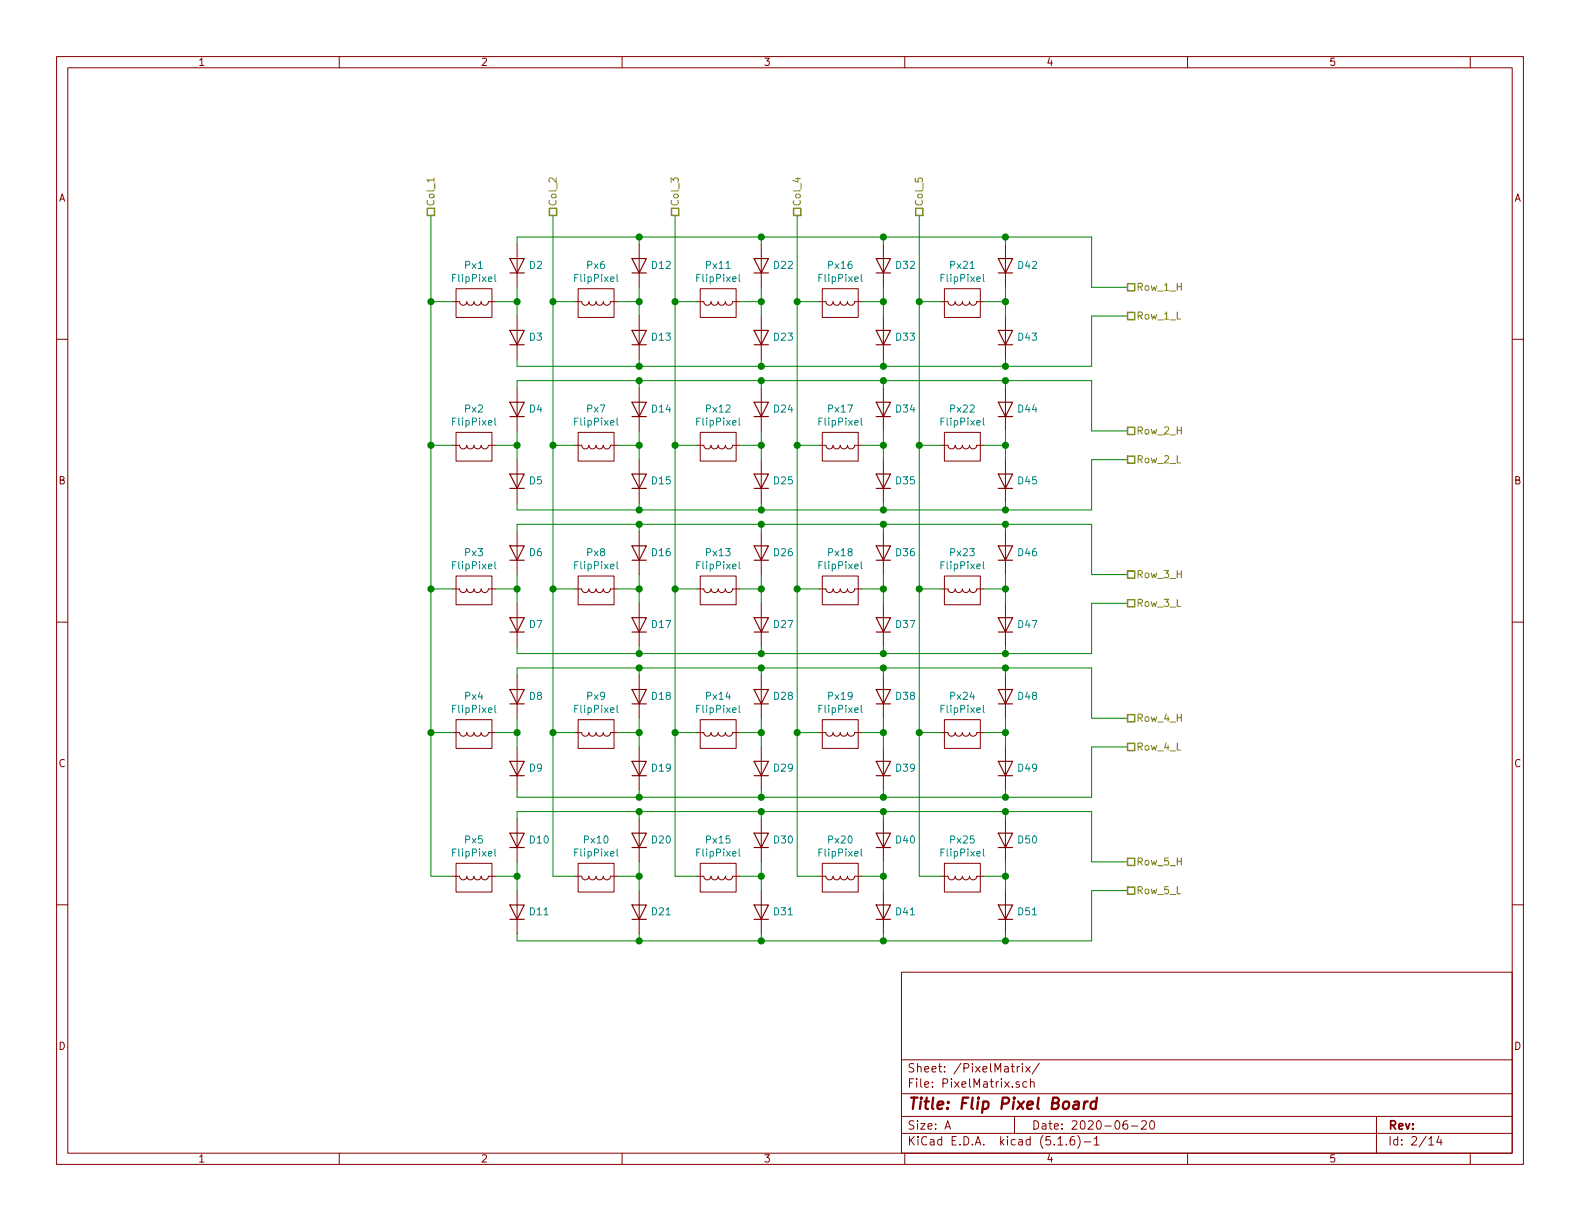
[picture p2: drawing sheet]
<svg xmlns="http://www.w3.org/2000/svg" width="279mm" height="216mm" viewBox="0 0 279 216" stroke-linecap="round" stroke-linejoin="round" font-family="sans-serif">
<g fill="none" stroke="#840000" stroke-width=".18">
<path d="M10 10h259.4v195.9h-259.4zM12 12h255.4v191.9h-255.4zM60 10v2M110 10v2M160 10v2M210 10v2M260 10v2M10 60h2M80 53.3h1.3a.63 .63 0 0 0 .6 .7 .63 .63 0 0 0 .6-.7 .63 .63 0 0 0 .7 .7 .63 .63 0 0 0 .6-.7 .63 .63 0 0 0 .7 .7 .63 .63 0 0 0 .6-.7 .63 .63 0 0 0 .6 .7 .63 .63 0 0 0 .7-.7h1.2M80.6 51.1h6.4v5h-6.4zM91.4 43.2v7.6M91.4 55.9v7.6"/>
<path d="M101.6 53.3h1.3a.63 .63 0 0 0 .6 .7 .63 .63 0 0 0 .6-.7 .63 .63 0 0 0 .7 .7 .63 .63 0 0 0 .6-.7 .63 .63 0 0 0 .6 .7 .63 .63 0 0 0 .7-.7 .63 .63 0 0 0 .6 .7 .63 .63 0 0 0 .6-.7h1.3M102.2 51.1h6.4v5h-6.4zM113 43.2v7.6M113 55.9v7.6M123.2 53.3h1.3a.63 .63 0 0 0 .6 .7 .63 .63 0 0 0 .6-.7 .63 .63 0 0 0 .7 .7 .63 .63 0 0 0 .6-.7 .63 .63 0 0 0 .6 .7 .63 .63 0 0 0 .7-.7 .63 .63 0 0 0 .6 .7 .63 .63 0 0 0 .6-.7h1.3M123.8 51.1h6.4v5h-6.4zM134.6 43.2v7.6M134.6 55.9v7.6M144.8 53.3h1.2a.63 .63 0 0 0 .7 .7 .63 .63 0 0 0 .6-.7 .63 .63 0 0 0 .7 .7 .63 .63 0 0 0 .6-.7 .63 .63 0 0 0 .6 .7 .63 .63 0 0 0 .7-.7 .63 .63 0 0 0 .6 .7 .63 .63 0 0 0 .6-.7h1.3M145.4 51.1h6.4v5h-6.4zM156.2 43.2v7.6M156.2 55.9v7.6"/>
<path d="M166.4 53.3h1.2a.63 .63 0 0 0 .7 .7 .63 .63 0 0 0 .6-.7 .63 .63 0 0 0 .6 .7 .63 .63 0 0 0 .7-.7 .63 .63 0 0 0 .6 .7 .63 .63 0 0 0 .6-.7 .63 .63 0 0 0 .7 .7 .63 .63 0 0 0 .6-.7h1.3M167 51.1h6.4v5h-6.4zM177.8 43.2v7.6M177.8 55.9v7.6M267.4 60h2M80 78.7h1.3a.63 .63 0 0 0 .6 .7 .63 .63 0 0 0 .6-.7 .63 .63 0 0 0 .7 .7 .63 .63 0 0 0 .6-.7 .63 .63 0 0 0 .7 .7 .63 .63 0 0 0 .6-.7 .63 .63 0 0 0 .6 .7 .63 .63 0 0 0 .7-.7h1.2M80.6 76.5h6.4v5h-6.4zM91.4 68.6v7.6M101.6 78.7h1.3a.63 .63 0 0 0 .6 .7 .63 .63 0 0 0 .6-.7 .63 .63 0 0 0 .7 .7 .63 .63 0 0 0 .6-.7 .63 .63 0 0 0 .6 .7 .63 .63 0 0 0 .7-.7 .63 .63 0 0 0 .6 .7 .63 .63 0 0 0 .6-.7h1.3M102.2 76.5h6.4v5h-6.4zM113 68.6v7.6M123.2 78.7h1.3a.63 .63 0 0 0 .6 .7 .63 .63 0 0 0 .6-.7 .63 .63 0 0 0 .7 .7 .63 .63 0 0 0 .6-.7 .63 .63 0 0 0 .6 .7 .63 .63 0 0 0 .7-.7 .63 .63 0 0 0 .6 .7 .63 .63 0 0 0 .6-.7h1.3"/>
<path d="M123.8 76.5h6.4v5h-6.4zM134.6 68.6v7.6M144.8 78.7h1.2a.63 .63 0 0 0 .7 .7 .63 .63 0 0 0 .6-.7 .63 .63 0 0 0 .7 .7 .63 .63 0 0 0 .6-.7 .63 .63 0 0 0 .6 .7 .63 .63 0 0 0 .7-.7 .63 .63 0 0 0 .6 .7 .63 .63 0 0 0 .6-.7h1.3M145.4 76.5h6.4v5h-6.4zM156.2 68.6v7.6M166.4 78.7h1.2a.63 .63 0 0 0 .7 .7 .63 .63 0 0 0 .6-.7 .63 .63 0 0 0 .6 .7 .63 .63 0 0 0 .7-.7 .63 .63 0 0 0 .6 .7 .63 .63 0 0 0 .6-.7 .63 .63 0 0 0 .7 .7 .63 .63 0 0 0 .6-.7h1.3M167 76.5h6.4v5h-6.4zM177.8 68.6v7.6M91.4 81.3v7.6M91.4 94v7.6M113 81.3v7.6M113 94v7.6"/>
<path d="M134.6 81.3v7.6M134.6 94v7.6M156.2 81.3v7.6M156.2 94v7.6M177.8 81.3v7.6M177.8 94v7.6M10 110h2M80 104.1h1.3a.63 .63 0 0 0 .6 .7 .63 .63 0 0 0 .6-.7 .63 .63 0 0 0 .7 .7 .63 .63 0 0 0 .6-.7 .63 .63 0 0 0 .7 .7 .63 .63 0 0 0 .6-.7 .63 .63 0 0 0 .6 .7 .63 .63 0 0 0 .7-.7h1.2M80.6 101.9h6.4v5h-6.4zM91.4 106.7v7.6M91.4 119.4v7.6M101.6 104.1h1.3a.63 .63 0 0 0 .6 .7 .63 .63 0 0 0 .6-.7 .63 .63 0 0 0 .7 .7 .63 .63 0 0 0 .6-.7 .63 .63 0 0 0 .6 .7 .63 .63 0 0 0 .7-.7 .63 .63 0 0 0 .6 .7 .63 .63 0 0 0 .6-.7h1.3"/>
<path d="M102.2 101.9h6.4v5h-6.4zM113 106.7v7.6M113 119.4v7.6M123.2 104.1h1.3a.63 .63 0 0 0 .6 .7 .63 .63 0 0 0 .6-.7 .63 .63 0 0 0 .7 .7 .63 .63 0 0 0 .6-.7 .63 .63 0 0 0 .6 .7 .63 .63 0 0 0 .7-.7 .63 .63 0 0 0 .6 .7 .63 .63 0 0 0 .6-.7h1.3M123.8 101.9h6.4v5h-6.4zM134.6 106.7v7.6M134.6 119.4v7.6M144.8 104.1h1.2a.63 .63 0 0 0 .7 .7 .63 .63 0 0 0 .6-.7 .63 .63 0 0 0 .7 .7 .63 .63 0 0 0 .6-.7 .63 .63 0 0 0 .6 .7 .63 .63 0 0 0 .7-.7 .63 .63 0 0 0 .6 .7 .63 .63 0 0 0 .6-.7h1.3M145.4 101.9h6.4v5h-6.4zM156.2 106.7v7.6M156.2 119.4v7.6M166.4 104.1h1.2a.63 .63 0 0 0 .7 .7 .63 .63 0 0 0 .6-.7 .63 .63 0 0 0 .6 .7 .63 .63 0 0 0 .7-.7 .63 .63 0 0 0 .6 .7 .63 .63 0 0 0 .6-.7 .63 .63 0 0 0 .7 .7 .63 .63 0 0 0 .6-.7h1.3"/>
<path d="M167 101.9h6.4v5h-6.4zM177.8 106.7v7.6M177.8 119.4v7.6M267.4 110h2M80 129.5h1.3a.63 .63 0 0 0 .6 .7 .63 .63 0 0 0 .6-.7 .63 .63 0 0 0 .7 .7 .63 .63 0 0 0 .6-.7 .63 .63 0 0 0 .7 .7 .63 .63 0 0 0 .6-.7 .63 .63 0 0 0 .6 .7 .63 .63 0 0 0 .7-.7h1.2M80.6 127.3h6.4v5h-6.4zM91.4 132.1v7.6M101.6 129.5h1.3a.63 .63 0 0 0 .6 .7 .63 .63 0 0 0 .6-.7 .63 .63 0 0 0 .7 .7 .63 .63 0 0 0 .6-.7 .63 .63 0 0 0 .6 .7 .63 .63 0 0 0 .7-.7 .63 .63 0 0 0 .6 .7 .63 .63 0 0 0 .6-.7h1.3M102.2 127.3h6.4v5h-6.4zM113 132.1v7.6M123.2 129.5h1.3a.63 .63 0 0 0 .6 .7 .63 .63 0 0 0 .6-.7 .63 .63 0 0 0 .7 .7 .63 .63 0 0 0 .6-.7 .63 .63 0 0 0 .6 .7 .63 .63 0 0 0 .7-.7 .63 .63 0 0 0 .6 .7 .63 .63 0 0 0 .6-.7h1.3M123.8 127.3h6.4v5h-6.4z"/>
<path d="M134.6 132.1v7.6M144.8 129.5h1.2a.63 .63 0 0 0 .7 .7 .63 .63 0 0 0 .6-.7 .63 .63 0 0 0 .7 .7 .63 .63 0 0 0 .6-.7 .63 .63 0 0 0 .6 .7 .63 .63 0 0 0 .7-.7 .63 .63 0 0 0 .6 .7 .63 .63 0 0 0 .6-.7h1.3M145.4 127.3h6.4v5h-6.4zM156.2 132.1v7.6M166.4 129.5h1.2a.63 .63 0 0 0 .7 .7 .63 .63 0 0 0 .6-.7 .63 .63 0 0 0 .6 .7 .63 .63 0 0 0 .7-.7 .63 .63 0 0 0 .6 .7 .63 .63 0 0 0 .6-.7 .63 .63 0 0 0 .7 .7 .63 .63 0 0 0 .6-.7h1.3M167 127.3h6.4v5h-6.4zM177.8 132.1v7.6M10 160h2M80 154.9h1.3a.63 .63 0 0 0 .6 .7 .63 .63 0 0 0 .6-.7 .63 .63 0 0 0 .7 .7 .63 .63 0 0 0 .6-.7 .63 .63 0 0 0 .7 .7 .63 .63 0 0 0 .6-.7 .63 .63 0 0 0 .6 .7 .63 .63 0 0 0 .7-.7h1.2M80.6 152.7h6.4v5h-6.4zM91.4 144.8v7.6M91.4 157.5v7.6"/>
<path d="M101.6 154.9h1.3a.63 .63 0 0 0 .6 .7 .63 .63 0 0 0 .6-.7 .63 .63 0 0 0 .7 .7 .63 .63 0 0 0 .6-.7 .63 .63 0 0 0 .6 .7 .63 .63 0 0 0 .7-.7 .63 .63 0 0 0 .6 .7 .63 .63 0 0 0 .6-.7h1.3M102.2 152.7h6.4v5h-6.4zM113 144.8v7.6M113 157.5v7.6M123.2 154.9h1.3a.63 .63 0 0 0 .6 .7 .63 .63 0 0 0 .6-.7 .63 .63 0 0 0 .7 .7 .63 .63 0 0 0 .6-.7 .63 .63 0 0 0 .6 .7 .63 .63 0 0 0 .7-.7 .63 .63 0 0 0 .6 .7 .63 .63 0 0 0 .6-.7h1.3M123.8 152.7h6.4v5h-6.4zM134.6 144.8v7.6M134.6 157.5v7.6M144.8 154.9h1.2a.63 .63 0 0 0 .7 .7 .63 .63 0 0 0 .6-.7 .63 .63 0 0 0 .7 .7 .63 .63 0 0 0 .6-.7 .63 .63 0 0 0 .6 .7 .63 .63 0 0 0 .7-.7 .63 .63 0 0 0 .6 .7 .63 .63 0 0 0 .6-.7h1.3M145.4 152.7h6.4v5h-6.4zM156.2 144.8v7.6M156.2 157.5v7.6"/>
<path d="M166.4 154.9h1.2a.63 .63 0 0 0 .7 .7 .63 .63 0 0 0 .6-.7 .63 .63 0 0 0 .6 .7 .63 .63 0 0 0 .7-.7 .63 .63 0 0 0 .6 .7 .63 .63 0 0 0 .6-.7 .63 .63 0 0 0 .7 .7 .63 .63 0 0 0 .6-.7h1.3M167 152.7h6.4v5h-6.4zM177.8 144.8v7.6M177.8 157.5v7.6M267.4 160h2M159.4 171.9h108v32h-108zM159.4 197.4h108M159.4 193.4h108M159.4 187.4h108M167.1 199.7l.5-1.5 .5 1.5M167.2 199.2h.8M178.8 188.6h.6"/>
<path d="M179 188.1v1.3l.4 .2M179.4 197.4v3M179.9 188.6v1M180.2 191.3a.37 .37 0 0 0-.5 .2v.2l.5 .1 .1 .2-.2 .3-.4-.1M180.3 188.6h-.3l-.1 .2M180.8 188.1v.1M180.8 188.6v1M181.4 188.6l.8 1M181.6 191.3h-.4l-.3 .2v.6l.3 .2 .4-.1M182.2 188.6l-.8 1M182.2 191.4l.1-.1a.37 .37 0 0 1 .6 .2v.8M182.2 190.8v1.5"/>
<path d="M183.8 188l-1.3 1.9M199.3 198.2a.62 .62 0 0 0-.7 .6l.1 .7 .2 .2 .5-.2v-.5l-.1-.2h-.4l-.3 .2M200.1 199.1h1.1M201.9 198.3l.2-.1h.3l.3 .1v.3v.2l-.9 .9h.9M203.5 198.2h.2a.8 .8 0 0 1 .5 .7 .8 .8 0 0 1-.5 .8 1 1 0 0 1-.2-1.5zM243.4 197.4v6.5M60 203.9v2M110 203.9v2M159.4 200.4h108M160 203.9v2M187.1 202.5h.8M188.6 202.3v.2"/>
<path d="M189.9 201a.59 .59 0 0 0-.7 .6v.6l.2 .2 .4 .1 .2-.2 .1-.5-.2-.2-.4-.1-.3 .3M190.6 200.8a1.71 1.71 0 0 1 0 2.2M191.7 201.9h1.2M193.5 201.4l.4-.4v1.5M193.5 202.5h.9M210 203.9v2M252.7 201.4l.4-.4v1.5M252.7 202.5h.8M254.5 200.9l-.4 1.1h.9M254.8 201.5v1M260 203.9v2"/>
</g>
<path d="M190 194.8h.7v1.3M190.8 195.2l-.7 .1a.4 .4 0 0 0-.4 .4 .4 .4 0 0 0 .3 .4l.7-.1M191.8 194.8l-.2 1.3M192.4 194.8a.54 .54 0 0 0-.7 .3M193.9 194.8a.68 .68 0 0 0-1 .3l-.1 .6 .2 .3 .1 .1 .6-.1M194 194.1l-.3 2" fill="none" stroke="#840000" stroke-width=".41"/>
<g fill="none" stroke="#840000" stroke-width=".2">
<path d="M90.2 45.7h2.5l-1.3 2.6zM90.2 58.4h2.5l-1.3 2.6zM90.2 48.3h2.5M111.8 45.7h2.5l-1.3 2.6zM111.8 58.4h2.5l-1.3 2.6zM111.8 48.3h2.5M133.3 45.7h2.6l-1.3 2.6zM133.3 58.4h2.6l-1.3 2.6zM133.3 48.3h2.6M154.9 58.4h2.6l-1.3 2.6zM154.9 45.7h2.6l-1.3 2.6zM154.9 48.3h2.6"/>
<path d="M176.5 45.7h2.6l-1.3 2.6zM176.5 58.4h2.6l-1.3 2.6zM176.5 48.3h2.6M90.2 71.1h2.5l-1.3 2.6zM90.2 61h2.5M90.2 73.7h2.5M111.8 71.1h2.5l-1.3 2.6zM111.8 61h2.5M111.8 73.7h2.5M133.3 71.1h2.6l-1.3 2.6zM133.3 61h2.6M133.3 73.7h2.6"/>
<path d="M154.9 71.1h2.6l-1.3 2.6zM154.9 61h2.6M154.9 73.7h2.6M176.5 71.1h2.6l-1.3 2.6zM176.5 61h2.6M176.5 73.7h2.6M90.2 83.8h2.5l-1.3 2.6zM90.2 96.5h2.5l-1.3 2.6zM90.2 86.4h2.5M90.2 99.1h2.5M111.8 83.8h2.5l-1.3 2.6zM111.8 96.5h2.5l-1.3 2.6z"/>
<path d="M111.8 86.4h2.5M111.8 99.1h2.5M133.3 83.8h2.6l-1.3 2.6zM133.3 96.5h2.6l-1.3 2.6zM133.3 86.4h2.6M133.3 99.1h2.6M154.9 83.8h2.6l-1.3 2.6zM154.9 96.5h2.6l-1.3 2.6zM154.9 86.4h2.6M154.9 99.1h2.6M176.5 83.8h2.6l-1.3 2.6zM176.5 96.5h2.6l-1.3 2.6z"/>
<path d="M176.5 86.4h2.6M176.5 99.1h2.6M90.2 109.2h2.5l-1.3 2.6zM90.2 111.8h2.5M111.8 109.2h2.5l-1.3 2.6zM111.8 111.8h2.5M133.3 109.2h2.6l-1.3 2.6zM133.3 111.8h2.6M154.9 109.2h2.6l-1.3 2.6zM154.9 111.8h2.6M176.5 109.2h2.6l-1.3 2.6zM176.5 111.8h2.6"/>
<path d="M90.2 134.6h2.5l-1.3 2.6zM90.2 121.9h2.5l-1.3 2.6zM90.2 124.5h2.5M90.2 137.2h2.5M111.8 121.9h2.5l-1.3 2.6zM111.8 134.6h2.5l-1.3 2.6zM111.8 124.5h2.5M111.8 137.2h2.5M133.3 134.6h2.6l-1.3 2.6zM133.3 121.9h2.6l-1.3 2.6zM133.3 124.5h2.6M133.3 137.2h2.6"/>
<path d="M154.9 121.9h2.6l-1.3 2.6zM154.9 134.6h2.6l-1.3 2.6zM154.9 124.5h2.6M154.9 137.2h2.6M176.5 121.9h2.6l-1.3 2.6zM176.5 134.6h2.6l-1.3 2.6zM176.5 124.5h2.6M176.5 137.2h2.6M90.2 147.3h2.5l-1.3 2.6zM90.2 149.9h2.5M111.8 147.3h2.5l-1.3 2.6zM111.8 149.9h2.5"/>
<path d="M133.3 147.3h2.6l-1.3 2.6zM133.3 149.9h2.6M154.9 147.3h2.6l-1.3 2.6zM154.9 149.9h2.6M176.5 147.3h2.6l-1.3 2.6zM176.5 149.9h2.6M90.2 160h2.5l-1.3 2.6zM90.2 162.6h2.5M111.8 160h2.5l-1.3 2.6zM111.8 162.6h2.5M133.3 160h2.6l-1.3 2.6zM133.3 162.6h2.6"/>
<path d="M154.9 160h2.6l-1.3 2.6zM154.9 162.6h2.6M176.5 160h2.6l-1.3 2.6zM176.5 162.6h2.6"/>
</g>
<g fill="none" stroke="#008484" stroke-width=".18">
<path d="M87.5 48.5v1.1l.2 .2M109.1 48.5v1.1l.2 .2M130.7 48.5v1.1l.2 .2M152.3 48.5v1.1l.2 .2M173.9 48.5v1.1l.2 .2M87.5 73.9v1.1l.2 .2M109.1 73.9v1.1l.2 .2M130.7 73.9v1.1l.2 .2M152.3 73.9v1.1l.2 .2M173.9 73.9v1.1l.2 .2M87.5 99.3v1.1l.2 .2M109.1 99.3v1.1l.2 .2"/>
<path d="M130.7 99.3v1.1l.2 .2M152.3 99.3v1.1l.2 .2M173.9 99.3v1.1l.2 .2M87.5 124.7v1.1l.2 .2M109.1 124.7v1.1l.2 .2M130.7 124.7v1.1l.2 .2M152.3 124.7v1.1l.2 .2M173.9 124.7v1.1l.2 .2M87.5 150.1v1.1l.2 .2M109.1 150.1v1.1l.2 .2M130.7 150.1v1.1l.2 .2M152.3 150.1v1.1l.2 .2"/>
<path d="M173.9 150.1v1.1l.2 .2"/>
</g>
<g fill="none" stroke="#008400" stroke-width=".18">
<path d="M76.2 38.1v116.8h3.8M97.8 38.1v116.8h3.8M119.4 38.1v116.8h3.8M141 38.1v116.8h3.8M162.6 38.1v116.8h3.8M76.2 53.3h3.8M87.6 53.3h3.8M91.4 43.2v-1.3h101.6v8.9h6.4M91.4 50.8v5.1M97.8 53.3h3.8M109.2 53.3h3.8M113 41.9v1.3"/>
<path d="M113 50.8v5.1M119.4 53.3h3.8M130.8 53.3h3.8M134.6 41.9v1.3M134.6 50.8v5.1M141 53.3h3.8M152.4 53.3h3.8M156.2 41.9v1.3M156.2 50.8v5.1M162.6 53.3h3.8M174 53.3h3.8M177.8 41.9v1.3"/>
<path d="M177.8 50.8v5.1M199.4 55.9h-6.4v8.9h-101.6v-1.3M76.2 78.7h3.8M87.6 78.7h3.8M91.4 68.6v-1.3h101.6v8.9h6.4M91.4 76.2v5.1M97.8 78.7h3.8M109.2 78.7h3.8M113 63.5v1.3M113 67.3v1.3M113 76.2v5.1M119.4 78.7h3.8"/>
<path d="M130.8 78.7h3.8M134.6 63.5v1.3M134.6 67.3v1.3M134.6 76.2v5.1M141 78.7h3.8M152.4 78.7h3.8M156.2 63.5v1.3M156.2 67.3v1.3M156.2 76.2v5.1M162.6 78.7h3.8M174 78.7h3.8M177.8 63.5v1.3"/>
<path d="M177.8 67.3v1.3M177.8 76.2v5.1M91.4 94v-1.3h101.6v8.9h6.4M113 88.9v1.3M113 92.7v1.3M134.6 88.9v1.3M134.6 92.7v1.3M156.2 88.9v1.3M156.2 92.7v1.3M177.8 88.9v1.3M177.8 92.7v1.3M199.4 81.3h-6.4v8.9h-101.6v-1.3"/>
<path d="M76.2 104.1h3.8M87.6 104.1h3.8M91.4 101.6v5.1M91.4 119.4v-1.3h101.6v8.9h6.4M97.8 104.1h3.8M109.2 104.1h3.8M113 101.6v5.1M113 114.3v1.3M113 118.1v1.3M119.4 104.1h3.8M130.8 104.1h3.8M134.6 101.6v5.1"/>
<path d="M134.6 114.3v1.3M134.6 118.1v1.3M141 104.1h3.8M152.4 104.1h3.8M156.2 101.6v5.1M156.2 114.3v1.3M156.2 118.1v1.3M162.6 104.1h3.8M174 104.1h3.8M177.8 101.6v5.1M177.8 114.3v1.3M177.8 118.1v1.3"/>
<path d="M199.4 106.7h-6.4v8.9h-101.6v-1.3M76.2 129.5h3.8M87.6 129.5h3.8M91.4 127v5.1M97.8 129.5h3.8M109.2 129.5h3.8M113 127v5.1M113 139.7v1.3M119.4 129.5h3.8M130.8 129.5h3.8M134.6 127v5.1M134.6 139.7v1.3"/>
<path d="M141 129.5h3.8M152.4 129.5h3.8M156.2 127v5.1M156.2 139.7v1.3M162.6 129.5h3.8M174 129.5h3.8M177.8 127v5.1M177.8 139.7v1.3M199.4 132.1h-6.4v8.9h-101.6v-1.3M87.6 154.9h3.8M91.4 144.8v-1.3h101.6v8.9h6.4M91.4 152.4v5.1"/>
<path d="M109.2 154.9h3.8M113 143.5v1.3M113 152.4v5.1M130.8 154.9h3.8M134.6 143.5v1.3M134.6 152.4v5.1M152.4 154.9h3.8M156.2 143.5v1.3M156.2 152.4v5.1M174 154.9h3.8M177.8 143.5v1.3M177.8 152.4v5.1"/>
<path d="M199.4 157.5h-6.4v8.9h-101.6v-1.3M113 165.1v1.3M134.6 165.1v1.3M156.2 165.1v1.3M177.8 165.1v1.3"/>
</g>
<g fill="none" stroke="#848400" stroke-width=".25">
<path d="M75.6 36.8h1.2v1.3h-1.2zM97.2 36.8h1.2v1.3h-1.2zM118.7 36.8h1.3v1.3h-1.3zM140.3 36.8h1.3v1.3h-1.3zM161.9 36.8h1.3v1.3h-1.3zM199.4 50.2h1.3v1.2h-1.3zM199.4 55.2h1.3v1.3h-1.3zM199.4 75.6h1.3v1.2h-1.3zM199.4 80.6h1.3v1.3h-1.3zM199.4 101h1.3v1.2h-1.3zM199.4 106h1.3v1.3h-1.3zM199.4 131.4h1.3v1.3h-1.3z"/>
<path d="M199.4 126.4h1.3v1.2h-1.3zM199.4 156.8h1.3v1.3h-1.3zM199.4 151.8h1.3v1.2h-1.3z"/>
</g>
<path d="M76.8 31.5v.7" fill="none" stroke="#848400" stroke-width=".18"/>
<g fill="#008400" stroke="#008400" stroke-width=".25">
<circle cx="97.8" cy="53.3" r=".51"/>
<circle cx="97.8" cy="78.7" r=".51"/>
<circle cx="134.6" cy="67.3" r=".51"/>
<circle cx="156.2" cy="143.5" r=".51"/>
<circle cx="113" cy="166.4" r=".51"/>
<circle cx="156.2" cy="78.7" r=".51"/>
<circle cx="162.6" cy="53.3" r=".51"/>
<circle cx="76.2" cy="129.5" r=".51"/>
<circle cx="119.4" cy="53.3" r=".51"/>
<circle cx="76.2" cy="104.1" r=".51"/>
<circle cx="156.2" cy="154.9" r=".51"/>
<circle cx="76.2" cy="78.7" r=".51"/>
<circle cx="76.2" cy="53.3" r=".51"/>
<circle cx="162.6" cy="78.7" r=".51"/>
<circle cx="134.6" cy="166.4" r=".51"/>
<circle cx="113" cy="143.5" r=".51"/>
<circle cx="162.6" cy="129.5" r=".51"/>
<circle cx="141" cy="53.3" r=".51"/>
<circle cx="156.2" cy="166.4" r=".51"/>
<circle cx="156.2" cy="90.2" r=".51"/>
<circle cx="113" cy="67.3" r=".51"/>
<circle cx="156.2" cy="67.3" r=".51"/>
<circle cx="119.4" cy="129.5" r=".51"/>
<circle cx="134.6" cy="143.5" r=".51"/>
<circle cx="141" cy="104.1" r=".51"/>
<circle cx="97.8" cy="104.1" r=".51"/>
<circle cx="162.6" cy="104.1" r=".51"/>
<circle cx="119.4" cy="104.1" r=".51"/>
<circle cx="113" cy="90.2" r=".51"/>
<circle cx="119.4" cy="78.7" r=".51"/>
<circle cx="141" cy="129.5" r=".51"/>
<circle cx="177.8" cy="104.1" r=".51"/>
<circle cx="134.6" cy="90.2" r=".51"/>
<circle cx="97.8" cy="129.5" r=".51"/>
<circle cx="141" cy="78.7" r=".51"/>
<circle cx="134.6" cy="64.8" r=".51"/>
<circle cx="134.6" cy="92.7" r=".51"/>
<circle cx="113" cy="118.1" r=".51"/>
<circle cx="134.6" cy="118.1" r=".51"/>
<circle cx="177.8" cy="78.7" r=".51"/>
<circle cx="113" cy="92.7" r=".51"/>
<circle cx="156.2" cy="118.1" r=".51"/>
<circle cx="156.2" cy="129.5" r=".51"/>
<circle cx="156.2" cy="115.6" r=".51"/>
<circle cx="91.4" cy="53.3" r=".51"/>
<circle cx="113" cy="64.8" r=".51"/>
<circle cx="134.6" cy="115.6" r=".51"/>
<circle cx="113" cy="53.3" r=".51"/>
<circle cx="177.8" cy="53.3" r=".51"/>
<circle cx="134.6" cy="129.5" r=".51"/>
<circle cx="134.6" cy="53.3" r=".51"/>
<circle cx="156.2" cy="64.8" r=".51"/>
<circle cx="113" cy="129.5" r=".51"/>
<circle cx="113" cy="115.6" r=".51"/>
<circle cx="91.4" cy="129.5" r=".51"/>
<circle cx="156.2" cy="53.3" r=".51"/>
<circle cx="113" cy="41.9" r=".51"/>
<circle cx="177.8" cy="129.5" r=".51"/>
<circle cx="156.2" cy="41.9" r=".51"/>
<circle cx="134.6" cy="41.9" r=".51"/>
<circle cx="134.6" cy="104.1" r=".51"/>
<circle cx="177.8" cy="92.7" r=".51"/>
<circle cx="177.8" cy="90.2" r=".51"/>
<circle cx="177.8" cy="67.3" r=".51"/>
<circle cx="177.8" cy="64.8" r=".51"/>
<circle cx="177.8" cy="41.9" r=".51"/>
<circle cx="91.4" cy="104.1" r=".51"/>
<circle cx="134.6" cy="154.9" r=".51"/>
<circle cx="134.6" cy="78.7" r=".51"/>
<circle cx="113" cy="104.1" r=".51"/>
<circle cx="113" cy="154.9" r=".51"/>
<circle cx="113" cy="78.7" r=".51"/>
<circle cx="91.4" cy="154.9" r=".51"/>
<circle cx="177.8" cy="115.6" r=".51"/>
<circle cx="177.8" cy="141" r=".51"/>
<circle cx="177.8" cy="118.1" r=".51"/>
<circle cx="91.4" cy="78.7" r=".51"/>
<circle cx="177.8" cy="154.9" r=".51"/>
<circle cx="177.8" cy="166.4" r=".51"/>
<circle cx="156.2" cy="104.1" r=".51"/>
<circle cx="113" cy="141" r=".51"/>
<circle cx="177.8" cy="143.5" r=".51"/>
<circle cx="134.6" cy="141" r=".51"/>
<circle cx="156.2" cy="141" r=".51"/>
<circle cx="156.2" cy="92.7" r=".51"/>
</g>
<text font-size="2.8" fill="#840000" x="160.4" y="196.2">Title: Flip Pixel Board</text>
<g font-size="2.1" fill="#840000">
<text x="160.4" y="189.6">Sheet: /PixelMatrix/</text>
<text x="160.4" y="192.3">File: PixelMatrix.sch</text>
<text x="160.4" y="202.5">KiCad E.D.A. kicad (5.1.6)-1</text>
<text x="160.4" y="199.7">Size: A</text>
<text x="182.4" y="199.7">Date: 2020-06-20</text>
<text x="245.4" y="199.7">Rev:</text>
<text x="245.4" y="202.5">Id: 2/14</text>
</g>
<g font-size="1.8" fill="#840000">
<text x="35" y="11.6">1</text>
<text x="85" y="11.6">2</text>
<text x="135" y="11.6">3</text>
<text x="185" y="11.6">4</text>
<text x="235" y="11.6">5</text>
<text x="10.4" y="35.6">A</text>
<text x="267.8" y="35.6">A</text>
<text x="10.4" y="85.6">B</text>
<text x="267.8" y="85.6">B</text>
<text x="10.4" y="135.6">C</text>
<text x="267.8" y="135.6">C</text>
<text x="10.4" y="185.6">D</text>
<text x="267.8" y="185.6">D</text>
<text x="35" y="205.5">1</text>
<text x="85" y="205.5">2</text>
<text x="135" y="205.5">3</text>
<text x="185" y="205.5">4</text>
<text x="235" y="205.5">5</text>
</g>
<g font-size="1.8" fill="#848400">
<text x="76.8" y="36.6" transform="rotate(-90 76.8 36.6)">Col_1</text>
<text x="98.4" y="36.6" transform="rotate(-90 98.4 36.6)">Col_2</text>
<text x="120" y="36.6" transform="rotate(-90 120 36.6)">Col_3</text>
<text x="141.6" y="36.6" transform="rotate(-90 141.6 36.6)">Col_4</text>
<text x="163.2" y="36.6" transform="rotate(-90 163.2 36.6)">Col_5</text>
<text x="200.9" y="51.4">Row_1_H</text>
<text x="200.9" y="56.5">Row_1_L</text>
<text x="200.9" y="76.8">Row_2_H</text>
<text x="200.9" y="81.9">Row_2_L</text>
<text x="200.9" y="102.2">Row_3_H</text>
<text x="200.9" y="107.3">Row_3_L</text>
<text x="200.9" y="127.6">Row_4_H</text>
<text x="200.9" y="132.7">Row_4_L</text>
<text x="200.9" y="153">Row_5_H</text>
<text x="200.9" y="158.1">Row_5_L</text>
</g>
<g font-size="1.8" fill="#008484">
<text x="82.2" y="47.5">Px1</text>
<text x="93.6" y="47.5">D2</text>
<text x="103.8" y="47.5">Px6</text>
<text x="115.3" y="47.5">D12</text>
<text x="124.9" y="47.5">Px11</text>
<text x="136.9" y="47.5">D22</text>
<text x="146.5" y="47.5">Px16</text>
<text x="158.5" y="47.5">D32</text>
<text x="168.1" y="47.5">Px21</text>
<text x="180.1" y="47.5">D42</text>
<text x="80.2" y="49.9">FlipPixel</text>
<text x="101.8" y="49.9">FlipPixel</text>
<text x="123.4" y="49.9">FlipPixel</text>
<text x="145" y="49.9">FlipPixel</text>
<text x="166.5" y="49.9">FlipPixel</text>
<text x="93.6" y="60.2">D3</text>
<text x="115.3" y="60.2">D13</text>
<text x="136.9" y="60.2">D23</text>
<text x="158.5" y="60.2">D33</text>
<text x="180.1" y="60.2">D43</text>
<text x="80.2" y="75.3">FlipPixel</text>
<text x="82.2" y="72.9">Px2</text>
<text x="93.6" y="72.9">D4</text>
<text x="101.8" y="75.3">FlipPixel</text>
<text x="103.8" y="72.9">Px7</text>
<text x="115.3" y="72.9">D14</text>
<text x="123.4" y="75.3">FlipPixel</text>
<text x="124.9" y="72.9">Px12</text>
<text x="136.9" y="72.9">D24</text>
<text x="145" y="75.3">FlipPixel</text>
<text x="146.5" y="72.9">Px17</text>
<text x="158.5" y="72.9">D34</text>
<text x="166.5" y="75.3">FlipPixel</text>
<text x="168.1" y="72.9">Px22</text>
<text x="180.1" y="72.9">D44</text>
<text x="93.6" y="85.6">D5</text>
<text x="115.3" y="85.6">D15</text>
<text x="136.9" y="85.6">D25</text>
<text x="158.5" y="85.6">D35</text>
<text x="180.1" y="85.6">D45</text>
<text x="80.2" y="100.7">FlipPixel</text>
<text x="82.2" y="98.3">Px3</text>
<text x="93.6" y="98.3">D6</text>
<text x="101.8" y="100.7">FlipPixel</text>
<text x="103.8" y="98.3">Px8</text>
<text x="115.3" y="98.3">D16</text>
<text x="123.4" y="100.7">FlipPixel</text>
<text x="124.9" y="98.3">Px13</text>
<text x="136.9" y="98.3">D26</text>
<text x="145" y="100.7">FlipPixel</text>
<text x="146.5" y="98.3">Px18</text>
<text x="158.5" y="98.3">D36</text>
<text x="166.5" y="100.7">FlipPixel</text>
<text x="168.1" y="98.3">Px23</text>
<text x="180.1" y="98.3">D46</text>
<text x="93.6" y="111">D7</text>
<text x="115.3" y="111">D17</text>
<text x="136.9" y="111">D27</text>
<text x="158.5" y="111">D37</text>
<text x="180.1" y="111">D47</text>
<text x="82.2" y="123.7">Px4</text>
<text x="93.6" y="123.7">D8</text>
<text x="103.8" y="123.7">Px9</text>
<text x="115.3" y="123.7">D18</text>
<text x="124.9" y="123.7">Px14</text>
<text x="136.9" y="123.7">D28</text>
<text x="146.5" y="123.7">Px19</text>
<text x="158.5" y="123.7">D38</text>
<text x="168.1" y="123.7">Px24</text>
<text x="180.1" y="123.7">D48</text>
<text x="80.2" y="126.1">FlipPixel</text>
<text x="101.8" y="126.1">FlipPixel</text>
<text x="123.4" y="126.1">FlipPixel</text>
<text x="145" y="126.1">FlipPixel</text>
<text x="166.5" y="126.1">FlipPixel</text>
<text x="93.6" y="136.4">D9</text>
<text x="115.3" y="136.4">D19</text>
<text x="136.9" y="136.4">D29</text>
<text x="158.5" y="136.4">D39</text>
<text x="180.1" y="136.4">D49</text>
<text x="82.2" y="149.1">Px5</text>
<text x="93.7" y="149.1">D10</text>
<text x="103.4" y="149.1">Px10</text>
<text x="115.3" y="149.1">D20</text>
<text x="124.9" y="149.1">Px15</text>
<text x="136.9" y="149.1">D30</text>
<text x="146.5" y="149.1">Px20</text>
<text x="158.5" y="149.1">D40</text>
<text x="168.1" y="149.1">Px25</text>
<text x="180.1" y="149.1">D50</text>
<text x="80.2" y="151.5">FlipPixel</text>
<text x="101.8" y="151.5">FlipPixel</text>
<text x="123.4" y="151.5">FlipPixel</text>
<text x="145" y="151.5">FlipPixel</text>
<text x="166.5" y="151.5">FlipPixel</text>
<text x="93.7" y="161.8">D11</text>
<text x="115.3" y="161.8">D21</text>
<text x="136.9" y="161.8">D31</text>
<text x="158.5" y="161.8">D41</text>
<text x="180.1" y="161.8">D51</text>
</g>
</svg>
